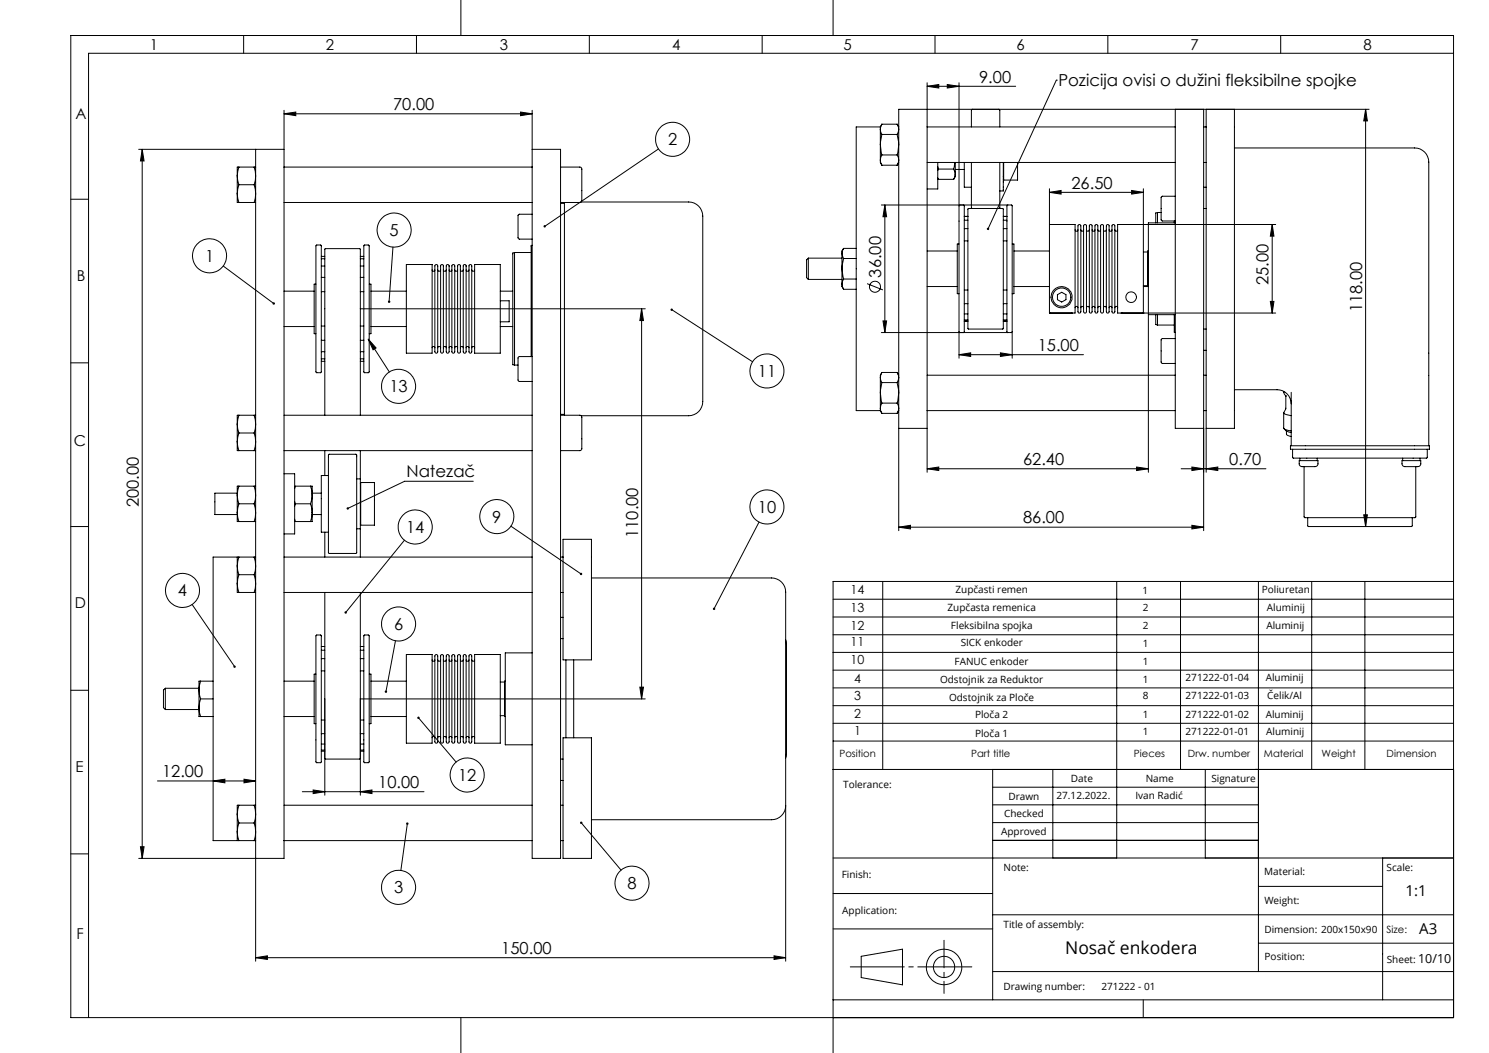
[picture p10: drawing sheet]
<svg xmlns="http://www.w3.org/2000/svg" width="420mm" height="297mm" viewBox="0 0 420 297" stroke-linecap="round" stroke-linejoin="round" font-family="sans-serif">
<g fill="none" stroke="#000" stroke-width=".28">
<path d="M20 10h390v277h-390zM68.7 10v5M117.5 10v5M130 0v10M166.2 10v5M215 10v5M235 0v10M263.7 10v5M312.5 10v5M361.2 10v5M410 15h-385v272M80.1 32.1l3.3-.5v1z"/>
<path d="M80.1 31.1v11M80.1 32.1h70M146.8 31.6l3.3 .5-3.3 .5zM150.1 31.1v11M248.3 36.5l.4 1.4M248.3 36.5v4.3M248.3 35.8v.7M248.3 35.8h-6.8v80h6.8M248.7 37.9l-.4 2.9M248.7 35l-.4 1.5M248.7 35l-.4 .8M248.7 37.9h4.3"/>
<path d="M248.7 35h4.3M253 37.9a9.4 9.4 0 0 1 0 5.8M253 35a2.51 2.51 0 0 1 0 2.9M253 35l.5 .8M253.5 35.8v80M261.5 24.3l3.3-.5v1zM261.5 23.4v12.4M261.5 24.3h25M261.5 35.8v80M261.5 35.8h70M267.2 23.8l3.3 .5-3.3 .5zM270.5 23.4v34.7"/>
<path d="M274.3 30.8l-.3 .2v4.8M281.7 30.8l.3 .2v4.8M298 22.6h.1M298 22.6l-19.3 42M331.5 30.8v5M331.5 35.8v80M339.5 30.8v5M339.5 35.8v80M339.5 35.8h.7M340.2 30.8v5M340.2 35.8v80M348.2 30.8v90h-8"/>
<path d="M385.2 30.8l.5 3.3h-1zM385.2 30.8v117.7M386.2 30.8h-132.7v5M20 56.2h5M40.1 42.1l.5 3.3h-1zM40.1 42.1v200M66.9 49.6l.5 2.5M66.9 49.6v5M66.9 54.6l.5 2.5M66.9 54.6v2.5h.5M67.4 47.1l-.5 2.5M67.4 52.1l-.5 2.5"/>
<path d="M67.4 47.1h-.5v2.5M67.4 47.1h4.3M67.4 57.1h4.3M67.4 52.1h4.3M71.7 47.1a7.5 7.5 0 0 1 0 5M71.7 52.1a7.6 7.6 0 0 1 0 5M71.7 47.1h.4M71.7 57.1h.4M72.1 42.1v5M72.1 47.1v190M80.1 42.1v5M80.1 47.1v190"/>
<path d="M80.1 42.1h-41M80.1 47.1h70M80.1 57.1h70M150.1 42.1h8v5M150.1 42.1v5M150.1 47.1v190M158.1 47.1h5.6l.4 .5v9.2l-.4 .3h-5.6M158.1 57.4h1.1M158.1 47.1v190M159.2 57.1v60M163.9 57h30.3a4.3 4.3 0 0 1 4 5.2v48.5a7.4 7.4 0 0 1-1.1 5.4 4.2 4.2 0 0 1-2.9 1.2h-30.3M185.7 42l-32.1 21.8"/>
<path d="M248.3 45.2l.4 1.4M248.3 40.8l.4 2.9M248.3 40.8v4.4M248.3 45.2v.6l.4 .8M248.6 57.8h36.8l.1 35.8M248.7 43.7l-.4 1.5M248.7 46.6h4.3M248.7 43.7h4.3M249.6 57.8v36M249.6 57.8l.5 3.3h-1zM253 43.7a2.51 2.51 0 0 1 0 2.9M253.5 45.8l-.5 .8"/>
<path d="M261.5 45.8h70M264.5 45.8v7.5h-3M264.5 50.3l.2 .3M264.5 47l.2 .7M264.5 50.2l.2 .4M264.7 50.6h4.3M264.7 47.7l-.2 .4M264.7 47.7h4.3M269 47.7l.5 1.4M269.3 45.8l-.3 1.9M269.5 45.8v3.3M269.5 49.1l-.5 1.5"/>
<path d="M269.5 49.1v.7l-.5 .8M269.5 47.8h2.5M270.5 58.1v35.5M270.8 57.8l-.3 .3M271.7 57.8l.3 .2v35.7l-.3 .1M272 45.8v7h2M273.1 58.9h9.9l-.1 33.9-9.9-.1zM274 45.8v12.8l.3 .2M282 45.8v12.8l-.3 .2M283 45.8v8.1h-1M283 50.5h.1M283.1 45.8v5h3.9v-5"/>
<path d="M284.3 57.8l-.3 .2v35.7l.3 .1M296 54.3l3.3-.6v1zM296 53.2v10.1M296 54.3h26.5M319.2 53.7l3.3 .6-3.3 .4zM322.5 53.2v35.1M326.5 59.9v3M326.5 59.9l-.5 .2v2.8M326.5 59.9h1M331.5 55.3h-3.7l-.3 .4 .1 6.5 3.9 .1M339.5 52.8h.7M339.5 58.8h.7"/>
<path d="M339.5 45.8h.7M348.2 41.7h50.8a4.1 4.1 0 0 1 4 4.9v79.1M63 75l14.2 10.6M89.2 69.2l1.2-.1 .2 .2v35.6l-.2 .2h-1.1l-.2-.2zM90.6 78.2h1M90.6 75h1M90.6 73h1M90.6 72.3h1M101.6 78.2h1M101.6 75h1M101.6 73h1M101.6 72.3h1"/>
<path d="M102.7 69.2l1.2-.1 .2 .3v35.5l-.2 .2h-1.1l-.2-.2zM110.8 69.7l-1.1 15.4M114.6 74.6h7.3v25h-7.3zM121.9 76.1a.39 .39 0 0 0 .4 .4 .39 .39 0 0 0 .4-.4M122.8 74.7l.4-.1 .3 .4v24.1a.43 .43 0 0 1-.4 .5 .43 .43 0 0 1-.4-.5zM123.5 76.1a.41 .41 0 0 0 .4 .4 .41 .41 0 0 0 .4-.4M124.4 74.7l.3-.1 .4 .3v24.2a.42 .42 0 0 1-.4 .5 .42 .42 0 0 1-.4-.5zM125.1 76.1a.41 .41 0 0 0 .4 .4 .41 .41 0 0 0 .4-.4M126 74.7l.4-.1 .3 .4v24.1a.43 .43 0 0 1-.4 .5 .43 .43 0 0 1-.4-.5zM126.7 76.1a.39 .39 0 0 0 .4 .4 .39 .39 0 0 0 .4-.4M127.6 74.7l.4-.1 .3 .4v24.1a.43 .43 0 0 1-.4 .5 .43 .43 0 0 1-.4-.5zM128.3 76.1a.41 .41 0 0 0 .4 .4 .41 .41 0 0 0 .4-.4"/>
<path d="M129.2 74.7l.3-.1 .4 .3v24.2a.42 .42 0 0 1-.4 .5 .42 .42 0 0 1-.4-.5zM129.9 76.1a.41 .41 0 0 0 .4 .4 .41 .41 0 0 0 .4-.4M130.8 74.7l.4-.1 .3 .4v24.1a.43 .43 0 0 1-.4 .5 .43 .43 0 0 1-.4-.5zM131.5 76.1a.41 .41 0 0 0 .4 .4 .41 .41 0 0 0 .4-.4M132.4 74.7l.4-.1 .3 .4v24.1a.42 .42 0 0 1-.4 .5 .42 .42 0 0 1-.4-.5zM133.1 76.1a.41 .41 0 0 0 .4 .4 .41 .41 0 0 0 .4-.4M133.9 74.6h7.2v25h-7.2zM145.1 71.2v31.8M145.1 71.2l-.5 .2v31.5l.5 .1M145.1 71.2h4.7M150.1 60.4h-3.7l-.3 .5a23.5 23.5 0 0 0 .2 6.5h3.8M150.1 69.2h-.3v31.4"/>
<path d="M228 72.8l-.5 .5v5l.5 .5M228 72.8v6M228 78.8h9.5M228 72.8h9.5M237.5 71.5l.4 1.4M237.5 75.8l.4 2.9M237.5 75.8v4.3M237.5 71.5v4.3M237.9 78.7l-.4 1.4M237.9 70.1l-.4 1.4M237.9 72.9l-.4 2.9M237.9 70.1l-.4 .7v.7"/>
<path d="M237.9 78.7h3.6M237.9 70.1h3.6M237.9 72.9h3.6M261.5 70.8h8.5M270.5 68.8h-.5v14h.5M272 67.9h1M272 64.5h1M272 62.1h1M272 61.1h1M272 61h1M283 67.9h1M283 64.5h1"/>
<path d="M283 62.1h1M283 61.1h1M283 61h1M285.5 68.8h.5v14h-.5M286 70.8h10M296 63.3h7.2v25h-7.2M296 63.3v25M303.2 64.8a.41 .41 0 0 0 .5 .4 .41 .41 0 0 0 .4-.4M304.2 63.4h.4l.3 .3v24.1a.41 .41 0 0 1-.4 .5 .41 .41 0 0 1-.4-.5zM304.9 64.8a.39 .39 0 0 0 .4 .4 .39 .39 0 0 0 .3-.4M305.8 63.4h.4l.3 .3v24.1a.41 .41 0 0 1-.4 .5 .41 .41 0 0 1-.5-.5zM306.5 64.8a.41 .41 0 0 0 .4 .4 .41 .41 0 0 0 .4-.4"/>
<path d="M307.4 63.4h.4l.2 .3v24.1a.4 .4 0 0 1-.3 .5 .4 .4 0 0 1-.4-.5zM308 64.8a.41 .41 0 0 0 .5 .4 .41 .41 0 0 0 .4-.4M309 63.4h.4l.3 .3v24.1a.41 .41 0 0 1-.4 .5 .41 .41 0 0 1-.4-.5zM309.7 64.8a.39 .39 0 0 0 .4 .4 .39 .39 0 0 0 .3-.4M310.6 63.4h.4l.3 .3v24.1a.41 .41 0 0 1-.4 .5 .41 .41 0 0 1-.5-.5zM311.3 64.8a.41 .41 0 0 0 .4 .4 .41 .41 0 0 0 .4-.4M312.2 63.4l.3-.1 .3 .3v24.2a.4 .4 0 0 1-.3 .5 .4 .4 0 0 1-.4-.5zM312.8 64.8a.41 .41 0 0 0 .4 .4 .41 .41 0 0 0 .5-.4M313.8 63.4h.4l.3 .3v24.1a.41 .41 0 0 1-.4 .5 .41 .41 0 0 1-.4-.5zM314.5 64.8a.39 .39 0 0 0 .4 .4 .39 .39 0 0 0 .3-.4M322.5 71.1h1.2M323.9 70.8h-.2v10"/>
<path d="M331.2 62.3v.6M331.5 62.9h-7.6v25.9M358.8 63.3l.5 3.3h-1zM358.8 63.3v25M359.8 63.3h-44.6v25h44.6M80.1 82.1h8.5M80.1 92.1h8.5M89.1 80.1h-.5v14h.5M90.6 82.3h1M90.6 92h1M90.6 96h1M90.6 99.2h1"/>
<path d="M101.6 87.1v-16.9h-9.9l-.1 46.9M101.6 87.1v30M101.6 82.3h1M101.6 92h1M101.6 96h1M101.6 99.2h1M101.6 87.1h80.4M103.9 95.6l5.9 9.3M103.9 95.6l2.2 2.5-.9 .6zM104.1 80.1h.5v14h-.5M104.6 82.1h10M104.6 92.1h10"/>
<path d="M121.9 98.1a.39 .39 0 0 1 .4-.4 .39 .39 0 0 1 .4 .4M123.5 98.1a.41 .41 0 0 1 .4-.4 .41 .41 0 0 1 .4 .4M125.1 98.1a.41 .41 0 0 1 .4-.4 .41 .41 0 0 1 .4 .4M126.7 98.1a.39 .39 0 0 1 .4-.4 .39 .39 0 0 1 .4 .4M128.3 98.1a.41 .41 0 0 1 .4-.4 .41 .41 0 0 1 .4 .4M129.9 98.1a.41 .41 0 0 1 .4-.4 .41 .41 0 0 1 .4 .4M131.5 98.1a.41 .41 0 0 1 .4-.4 .41 .41 0 0 1 .4 .4M133.1 98.1a.41 .41 0 0 1 .4-.4 .41 .41 0 0 1 .4 .4M141.1 84.8h2.5v6h-2.5M141.1 82.1h3.5M141.1 92.1h3.5M181 87.1l.5 3.3h-1z"/>
<path d="M181 87.1v110M189.5 87.3l22.8 14.8M237.5 80.1l.4 1.5M237.5 80.1v.7l.4 .8M237.9 81.6h3.6M244.6 80l4.4 1.8M249.1 90.5h1l-.5 3.3zM261.5 80.8h8.5M270.5 93.6v7.4M270.5 93.6l.3 .2M272 81.8h1M272 85.7h1"/>
<path d="M272 88.5h1M272 90.2h1M272 90.6h1M282.2 99.5l3.3 .5-3.3 .5zM283 81.8h1M283 85.7h1M283 88.5h1M283 90.2h1M283 90.6h1M285.5 93.6v7.4M285.5 93.6l-.1 .2h-36.8M286 80.8h10"/>
<path d="M296 88.3h.1M298.3 83.1l1.2-.7 1.2 .7v1.4l-1.2 .7-1.2-.7zM302.3 88.3h.1M303.2 86.8a.41 .41 0 0 1 .5-.4 .41 .41 0 0 1 .4 .4M304.9 86.8a.39 .39 0 0 1 .4-.4 .39 .39 0 0 1 .3 .4M306.5 86.8a.41 .41 0 0 1 .4-.4 .41 .41 0 0 1 .4 .4M308 86.8a.41 .41 0 0 1 .5-.4 .41 .41 0 0 1 .4 .4M309.7 86.8a.39 .39 0 0 1 .4-.4 .39 .39 0 0 1 .3 .4M311.3 86.8a.41 .41 0 0 1 .4-.4 .41 .41 0 0 1 .4 .4M312.8 86.8a.41 .41 0 0 1 .4-.4 .41 .41 0 0 1 .5 .4M314.5 86.8a.39 .39 0 0 1 .4-.4 .39 .39 0 0 1 .3 .4M316.3 88.3h.1"/>
<path d="M322.5 88.3h.1M322.5 80.8h1.4M322.5 80.6h1.2M323.9 88.8v44.4M323.9 88.8h7.6M326 88.8v2.7l.5 .2M326.5 88.8v2.9M326.5 91.7h4.7M331.2 88.8v4.9l.3 .1M331.5 95.5h-3.7l-.3 .5a23.5 23.5 0 0 0 .2 6.4l3.8 .1M339.5 92.8h.7M339.5 98.8h.7"/>
<path d="M358.3 85h1l-.5 3.3zM20 102.3h5M66.9 119.6l.5 2.5M66.9 119.6v5M67.4 117.1l-.5 2.5M67.4 117.1h-.5v2.5M67.4 117.1h4.3M71.7 117.1a7.6 7.6 0 0 1 0 5M71.7 117.1h.4M80.1 117.1h70M90.6 101.2h1M90.6 101.9h1"/>
<path d="M101.6 101.2h1M101.6 101.9h1M145.1 103h1M150.1 100.6h-3.7l-.3 .3 .1 6.5 .3 .2h3.6M158.1 117.1h5.6l.3 .3 .1 7.2a2.99 2.99 0 0 1-.2 2.3l-.2 .2h-5.6M158.1 116.9h1.1M248.3 110.8l.4 2.9M248.3 106.5l.4 1.4M248.3 106.5v4.3M248.3 115.1l.4 1.5M248.3 110.8v4.3M248.3 115.1v.7"/>
<path d="M248.3 115.8l.4 .8M248.7 107.9l-.4 2.9M248.7 105.1l-.4 1.4M248.7 113.7l-.4 1.4M248.7 105.1l-.4 .7v.7M248.7 107.9h4.3M248.7 113.7h4.3M248.7 105.1h4.3M248.7 116.6h4.3M253 107.9a9.4 9.4 0 0 1 0 5.8M253 113.7a2.51 2.51 0 0 1 0 2.9M253 105.1a2.45 2.45 0 0 1 0 2.8"/>
<path d="M253 105.1l.5 .7M253.5 115.8v5M253.5 115.8l-.5 .8M261.5 115.8v5M261.5 105.8h70M261.5 115.8h70M270.5 100l3.3-.5v1zM270.5 100h35.1M331.5 115.8v5h8M339.5 115.8v5M339.5 105.8h.7M339.5 115.8h.7"/>
<path d="M340.2 115.8v5M348.2 109.9h12a4 4 0 0 1 4 4M362.1 110.4l.2 .8 .5 .5M362.1 116.4v4.5l.6 .3 1.5 .4M362.6 111.5l.1 .2M362.7 111.6v3.7l-.6 1.2 .6 .4 1.5 .3M364.2 110.7v15M66.9 139.1h-6.3v6h6.3M66.9 124.6l.5 2.5M66.9 124.6v2.5h.5M66.9 139.6l.5 2.5M66.9 139.6v5"/>
<path d="M67.4 122.1l-.5 2.5M67.4 137.1l-.5 2.5M67.4 137.1h-.5v2.5M67.4 127.1h4.3M67.4 122.1h4.3M67.4 137.1h4.3M71.7 122.1a7.5 7.5 0 0 1 0 5M71.7 127.1h.4M71.7 137.1a7.5 7.5 0 0 1 0 5M71.7 137.1h.4M80.1 133.6h3v17h-3M80.1 127.1h70"/>
<path d="M87.6 137.1l.5 2.5M87.6 137.1h.5v2.5M87.6 137.1h-4.3l-.2 .7M88.1 139.6l-.5 2.5M88.1 139.6v5M88.1 139.1h2.5M91.6 127.1v7M92.6 134.1h-2v16h2M92.7 128.2l7.7-.1 .2 .2v27.6l-.2 .2h-7.6l-.2-.2zM100.6 135.1h1M101.6 135.1v14.1M101.6 127.1v8"/>
<path d="M101.6 136.4h.1M101.7 136.1h3.9v12h-3.9zM133.5 135.7h-19.4l-16 7.7M253.5 120.8v28.9M253.5 120.8h8M261.5 132.2l3.3-.5v1zM261.5 120.8v12.4M261.5 132.2h62.4M320.6 131.7l3.3 .5-3.3 .5zM333.2 132.2h23.9M336.2 131.7l3.3 .5-3.3 .5zM339.5 120.8v28.9"/>
<path d="M340.2 132.2l3.3-.5v1zM340.2 120.8v12.4M362.2 120.9l.9 .8 1.1 .3M362.9 121.6l.1 1.1 1.2 .4M364 125.7h39.2v1h-39.2zM364.6 126.7v2.3l.2 .2h37.6l.2-.2v-2.3M366.5 129.9h5.3v.9a.95 .95 0 0 1-1.3 .8h-3.3a.78 .78 0 0 1-.7-.8zM366.6 129.2v.7M367.8 131.6v14.2l.2 .2h31.2l.1-14.4M371.5 129.2v.7M395.5 129.9h5.3v.9a.95 .95 0 0 1-1.3 .8h-3.3a.78 .78 0 0 1-.7-.8zM395.6 129.2v.7"/>
<path d="M400.5 129.2v.7M20 148.5h5M66.8 157.1h-6.7v80h6.7M66.9 159.6l.5 2.5M66.9 159.6v5M66.9 144.6l.5 2.5M66.9 144.6v2.5h.5M67.4 157.1l-.5 2.5M67.4 157.1h-.5v2.5M67.4 142.1l-.5 2.5M67.4 157.1h4.3M67.4 142.1h4.3"/>
<path d="M67.4 147.1h4.3M71.7 157.1a7.5 7.5 0 0 1 0 5M71.7 157.1h.4M71.7 142.1a7.6 7.6 0 0 1 0 5M71.7 147.1h.4M80.1 157.1h70M83.1 146.5l.2 .6h4.3M83.1 141.5l.2 .6M83.3 142.1h4.3M83.3 142.1l-.2 .7M87.6 142.1l.5 2.5M88.1 144.6l-.5 2.5"/>
<path d="M88.1 144.6v2.5h-.5M88.1 145.1h2.5M91.6 150.1v7M100.6 149.2h1M101.6 149.2v7.9M101.6 147.8h.1M114.1 152.4l-16.6 20.4M144.1 148.4l19.8 13.5M158.1 157.1h.7M158.8 152.1h8v34h-8zM214.1 147.2l-12.7 24.5M253.5 148.7l3.3-.5v1z"/>
<path d="M253.5 148.7h86M336.2 148.2l3.3 .5-3.3 .5zM368.9 146v2.4l.1 .1h29.1l.3-.2v-2.3M384.7 145.2h1l-.5 3.3zM54.2 170.5l12 17.5M66.9 164.6l.5 2.5M66.9 164.6v2.5h.5M67.4 162.1l-.5 2.5M67.4 167.1h4.3M67.4 162.1h4.3M71.7 162.1a7.6 7.6 0 0 1 0 5M71.7 167.1h.4"/>
<path d="M80.1 167.1h70M89.2 179.2l1.2-.1 .2 .2v35.6l-.2 .2h-1.1l-.2-.2zM91.6 167.1v57.2M101.6 167.1v57.2M102.7 179.2l1.2-.1 .2 .2v35.6l-.2 .2h-1.1l-.2-.2zM158.1 174.1h.7M158.1 167.1h.7M166.8 163h50.8a4.1 4.1 0 0 1 4 4.9v59.3M235 179h175M235 174h175M235 169h175M249 164v53"/>
<path d="M315 164v78M333 164v53M355 164v110M370 164v53M385 164v53M410 164h-175v133M20 194.7h5M46.6 194.1v6M46.6 194.1l-.5 .5v5l.5 .5M46.6 194.1h9.5M56.1 194.6l.5 2.5M56.1 194.6v5"/>
<path d="M56.1 199.6l.5 2.5M56.1 199.6v2.5h.5M56.6 192.1l-.5 2.5M56.6 197.1l-.5 2.5M56.6 192.1h-.5v2.5M56.6 197.1h3.5M56.6 192.1h3.5M80.1 192.1h8.5M89.1 190.1h-.5v14h.5M90.6 189.2h1M90.6 185.8h1M90.6 183.4h1"/>
<path d="M90.6 182.3h1M91.6 197.1l.2 17 9.8-.1v-16.9h80.4M101.6 189.2h1M101.6 185.8h1M101.6 183.4h1M101.6 182.3h1M104.1 190.1h.5v14h-.5M104.6 192.1h10M111.5 180.7l-2.6 14.4M114.6 184.6h7.3v25h-7.3zM121.9 186.1a.39 .39 0 0 0 .4 .4 .39 .39 0 0 0 .4-.4M122.8 184.7l.4-.1 .3 .4v24.1a.41 .41 0 0 1-.4 .5 .41 .41 0 0 1-.4-.5z"/>
<path d="M123.5 186.1a.41 .41 0 0 0 .4 .4 .41 .41 0 0 0 .4-.4M124.4 184.7l.3-.1 .4 .3v24.2a.4 .4 0 0 1-.4 .5 .4 .4 0 0 1-.4-.5zM125.1 186.1a.41 .41 0 0 0 .4 .4 .41 .41 0 0 0 .4-.4M126 184.7l.4-.1 .3 .4v24.1a.41 .41 0 0 1-.4 .5 .41 .41 0 0 1-.4-.5zM126.7 186.1a.39 .39 0 0 0 .4 .4 .39 .39 0 0 0 .4-.4M127.7 184.6h.3l.3 .4v24.1a.41 .41 0 0 1-.4 .5 .41 .41 0 0 1-.4-.5v-24.1zM128.3 186.1a.41 .41 0 0 0 .4 .4 .41 .41 0 0 0 .4-.4M129.2 184.7l.3-.1 .4 .3v24.2a.4 .4 0 0 1-.4 .5 .4 .4 0 0 1-.4-.5zM129.9 186.1a.41 .41 0 0 0 .4 .4 .41 .41 0 0 0 .4-.4M130.8 184.7l.4-.1 .3 .4v24.1a.41 .41 0 0 1-.4 .5 .41 .41 0 0 1-.4-.5zM131.5 186.1a.41 .41 0 0 0 .4 .4 .41 .41 0 0 0 .4-.4M132.3 184.9a.41 .41 0 0 1 .5-.3 .41 .41 0 0 1 .3 .5v24a.4 .4 0 0 1-.4 .5 .4 .4 0 0 1-.4-.5z"/>
<path d="M133.1 186.1a.41 .41 0 0 0 .4 .4 .41 .41 0 0 0 .4-.4M133.9 184.6h7.2v25h-7.2zM141.1 192.4h1.2M142.5 192.1h-.2v10h.2M150.1 184.1h-7.6v26h7.6M158.1 180.1h.7M159.6 186.1v22M161.8 186.1v22M180.5 193.8h1l-.5 3.3zM221.6 180.4l.2 1.3v30.8l-.2 1.3M235 199h175M235 184h175"/>
<path d="M235 194h175M235 189h175M46.6 200.1h9.5M56.6 202.1h3.5M68.8 219.8l3.3 .5-3.3 .5zM80.1 202.1h8.5M90.6 203.1h1M90.6 206.9h1M90.6 209.9h1M90.6 211.6h1M90.6 211.9h1M101.6 203.1h1"/>
<path d="M101.6 206.9h1M101.6 209.9h1M101.6 211.6h1M101.6 211.9h1M104.6 202.1h10M118 202.5l10.7 12.4M121.9 208.1a.39 .39 0 0 1 .4-.4 .39 .39 0 0 1 .4 .4M123.5 208.1a.41 .41 0 0 1 .4-.4 .41 .41 0 0 1 .4 .4M125.1 208.1a.41 .41 0 0 1 .4-.4 .41 .41 0 0 1 .4 .4M126.7 208.1a.39 .39 0 0 1 .4-.4 .39 .39 0 0 1 .4 .4M128.3 208.1a.41 .41 0 0 1 .4-.4 .41 .41 0 0 1 .4 .4M129.9 208.1a.41 .41 0 0 1 .4-.4 .41 .41 0 0 1 .4 .4"/>
<path d="M131.5 208.1a.41 .41 0 0 1 .4-.4 .41 .41 0 0 1 .4 .4M133.1 208.1a.41 .41 0 0 1 .4-.4 .41 .41 0 0 1 .4 .4M141.1 201.9h1.2M158.1 214.1h.7M158.8 208.1h8v34h-8zM235 204h175M235 217h175M235 209h175M280 217v65M297 217v25M340 217v25M39.6 238.8h1l-.5 3.3z"/>
<path d="M44.4 220.3h27.7M60.1 220.3l3.3-.5v1zM66.9 229.6l.5 2.5M66.9 229.6v5M66.9 234.6l.5 2.5M66.9 234.6v2.5h.5M67.4 232.1l-.5 2.5M67.4 227.1l-.5 2.5M67.4 227.1h-.5v2.5M67.4 227.1h4.3M67.4 237.1h4.3M67.4 232.1h4.3"/>
<path d="M71.7 232.1a7.5 7.5 0 0 1 0 5M71.7 227.1a7.6 7.6 0 0 1 0 5M71.7 227.1h.4M71.7 237.1h.4M72.1 237.1v34M80.1 237.1v5h-41M80.1 227.1h70M80.1 237.1h70M85.3 223.3h34.3M88.3 222.8l3.3 .5-3.3 .5zM101.6 223.3l3.3-.5v1zM114.9 232.3l-1.8 13.2"/>
<path d="M150.1 237.1v5h8v-5M158.1 220.1h.7M158.1 227.1h.7M158.1 237.1h.7M163.9 232.1l11.3 13.3M221.6 227.2a4 4 0 0 1-4 4h-50.8M221.6 227.2v43.9M280 222h75M280 237h75M280 227h75M280 232h75M20 240.8h5"/>
<path d="M235 242h175M235 252h45M280 258h130M355 250h35M390 242v40M72.1 270.1l3.3-.5v1zM72.1 270.1h149.5M218.3 269.6l3.3 .5-3.3 .5zM235 262h45M242.9 269.7l11.7-2v10.1l-11.7-2.1zM280 274h130M355 266h55"/>
<path d="M130 287v10M235 282h175M322.5 282v5"/>
<circle cx="189.7" cy="39.3" r="4.8"/>
<circle cx="59.1" cy="72.2" r="4.8"/>
<circle cx="111.2" cy="64.9" r="4.8"/>
<circle cx="246.8" cy="80.9" r="1.56"/>
<circle cx="299.4" cy="83.8" r="2.99"/>
<circle cx="299.4" cy="83.8" r="2.6"/>
<circle cx="319.1" cy="83.8" r="1.51"/>
<circle cx="112.4" cy="109" r="4.8"/>
<circle cx="216.3" cy="104.6" r="4.8"/>
<circle cx="117.1" cy="148.6" r="4.8"/>
<circle cx="140.1" cy="145.7" r="4.8"/>
<circle cx="216.3" cy="143" r="4.8"/>
<circle cx="51.5" cy="166.5" r="4.8"/>
<circle cx="112.4" cy="176" r="4.8"/>
<circle cx="131.8" cy="218.6" r="4.8"/>
<circle cx="112.4" cy="250.3" r="4.8"/>
<circle cx="178.3" cy="249.1" r="4.8"/>
<circle cx="266.3" cy="272.7" r="5"/>
<circle cx="266.3" cy="272.7" r="3"/>
</g>
<path d="M275.2 272.7h-36.5" fill="none" stroke="#000" stroke-width=".28" stroke-dasharray="15.2 1.3 1.3 1.3" stroke-dashoffset="-1.1"/>
<path d="M266.3 265.2v15" fill="none" stroke="#000" stroke-width=".28" stroke-dasharray="15.2 1.3 1.3 1.3" stroke-dashoffset="7.5"/>
<g fill="#000">
<path d="M267.2 23.8l3.3 .5-3.3 .5zM261.5 24.3l3.3-.5v1zM320.6 131.7l3.3 .5-3.3 .5zM261.5 132.2l3.3-.5v1zM336.2 148.2l3.3 .5-3.3 .5zM253.5 148.7l3.3-.5v1zM218.3 269.6l3.3 .5-3.3 .5zM72.1 270.1l3.3-.5v1z"/>
<path d="M249.6 57.8l.5 3.3h-1zM249.1 90.5h1l-.5 3.3z"/>
<path d="M296 54.3l3.3-.6v1zM319.2 53.7l3.3 .6-3.3 .4z"/>
<path d="M278.4 64.3l.2 .6 .1-.3-.1 .3a.34 .34 0 0 0 .4-.2 .34 .34 0 0 0-.1-.4 .34 .34 0 0 0-.5 0zM201.2 171.4l-.1 .4 .2 .2 .1-.3-.1 .3a.35 .35 0 0 0 .5-.3 .35 .35 0 0 0-.6-.3zM189.2 87.1l.3 .2-.3-.1a.34 .34 0 0 0 .3 .4 .34 .34 0 0 0 .3-.5 .34 .34 0 0 0-.6 0zM77 85.4v.5l.5-.1-.3-.2 .3 .2-.1-.5zM153.4 63.6v.4l.2-.2-.2 .2a.34 .34 0 0 0 .4 .1 .34 .34 0 0 0 .1-.5 .34 .34 0 0 0-.5 0zM117.8 202.2a.34 .34 0 0 0 .2 .5 .34 .34 0 0 0 .4-.4 .34 .34 0 0 0-.5-.2l.1 .4zM103.9 95.6l2.2 2.5-.9 .6zM65.9 187.8v.4l.5 .1-.2-.3 .2 .3-.1-.6zM163.7 231.9a.34 .34 0 0 0 .2 .5 .34 .34 0 0 0 .4-.4 .34 .34 0 0 0-.6-.2l.2 .3zM114.6 232.1a.33 .33 0 0 0 .1 .5 .33 .33 0 0 0 .5-.2 .33 .33 0 0 0-.3-.4v.3v-.3zM109.5 84.9l-.1 .3 .3 .2v-.3v.3a.34 .34 0 0 0 .4-.4 .34 .34 0 0 0-.6-.1zM108.6 194.9l-.1 .3 .3 .2 .1-.3-.1 .3a.35 .35 0 0 0 .4-.4 .35 .35 0 0 0-.6-.1zM163.7 161.6v.5l.3 .1 .2-.1-.3-.2 .3 .2v-.4zM97.3 172.5l-.1 .5 .3-.2-.2 .2a.33 .33 0 0 0 .4-.1 .33 .33 0 0 0 0-.4 .33 .33 0 0 0-.4 0zM97.9 143.2l-.1 .3 .3-.1-.3 .1a.34 .34 0 0 0 .5 .2 .34 .34 0 0 0 .1-.5 .34 .34 0 0 0-.5 0z"/>
<path d="M358.3 85h1l-.5 3.3zM358.8 63.3l.5 3.3h-1zM384.7 145.2h1l-.5 3.3zM385.2 30.8l.5 3.3h-1zM39.6 238.8h1l-.5 3.3zM40.1 42.1l.5 3.3h-1zM180.5 193.8h1l-.5 3.3zM181 87.1l.5 3.3h-1z"/>
<path d="M270.5 100l3.3-.5v1zM282.2 99.5l3.3 .5-3.3 .5zM336.2 131.7l3.3 .5-3.3 .5zM340.2 132.2l3.3-.5v1zM80.1 32.1l3.3-.5v1zM146.8 31.6l3.3 .5-3.3 .5zM88.3 222.8l3.3 .5-3.3 .5zM101.6 223.3l3.3-.5v1zM60.1 220.3l3.3-.5v1zM68.8 219.8l3.3 .5-3.3 .5z"/>
</g>
<text font-size="4.9" x="300.4" y="269">Nosač enkodera</text>
<g font-size="4.7">
<text x="276.2" y="23.3">9.00</text>
<text x="298.5" y="24.3">Pozicija ovisi o dužini fleksibilne spojke</text>
<text x="110.9" y="31.1">70.00</text>
<text x="188.4" y="41">2</text>
<text x="302.2" y="53.2">26.50</text>
<text x="109.9" y="66.6">5</text>
<text x="57.8" y="73.8">1</text>
<text x="248.5" y="78.3" transform="rotate(-90 248.5 78.3)">36.00</text>
<text x="357.8" y="80.5" transform="rotate(-90 357.8 80.5)">25.00</text>
<text x="384.2" y="88.1" transform="rotate(-90 384.2 88.1)">118.00</text>
<text x="292.7" y="99">15.00</text>
<text x="213.8" y="106.3">11</text>
<text x="109.9" y="110.6">13</text>
<text x="288.6" y="131.2">62.40</text>
<text x="346.7" y="131.2">0.70</text>
<text x="114.6" y="134.6">Natezač</text>
<text x="39.1" y="143.1" transform="rotate(-90 39.1 143.1)">200.00</text>
<text x="138.9" y="147.4">9</text>
<text x="213.8" y="144.7">10</text>
<text x="288.6" y="147.7">86.00</text>
<text x="114.6" y="150.3">14</text>
<text x="180" y="151.7" transform="rotate(-90 180 151.7)">110.00</text>
<text x="50.2" y="168.2">4</text>
<text x="111.1" y="177.7">6</text>
<text x="45.7" y="219.3">12.00</text>
<text x="129.2" y="220.3">12</text>
<text x="106.7" y="222.3">10.00</text>
<text x="111.1" y="252">3</text>
<text x="177" y="250.8">8</text>
<text x="141.4" y="269.1">150.00</text>
</g>
<g font-size="4.2">
<text x="42.3" y="14.1">1</text>
<text x="92" y="14.1">2</text>
<text x="141" y="14.2">3</text>
<text x="189.6" y="14.2">4</text>
<text x="238" y="14.2">5</text>
<text x="286.7" y="14.2">6</text>
<text x="335.8" y="14.2">7</text>
<text x="384.6" y="14.2">8</text>
<text x="21.3" y="33.4">A</text>
<text x="21.7" y="79.3">B</text>
<text x="20.9" y="125.8">C</text>
<text x="21.1" y="171.4">D</text>
<text x="21.3" y="217.6">E</text>
<text x="396.5" y="252.7">1:1</text>
<text x="400.3" y="263.3">A3</text>
<text x="21.6" y="265">F</text>
</g>
<g font-size="3.5">
<text x="239.9" y="167.6">14</text>
<text x="239.9" y="172.7">13</text>
<text x="239.9" y="177.8">12</text>
<text x="239.9" y="182.3">11</text>
<text x="239.9" y="187.4">10</text>
<text x="240.9" y="192.5">4</text>
<text x="240.9" y="197.5">3</text>
<text x="240.9" y="202.5">2</text>
<text x="240.9" y="207.2">1</text>
<text x="400" y="271.6">10/10</text>
</g>
<g font-size="2.8">
<text x="269.5" y="167.2">Zupčasti remen</text>
<text x="322.3" y="167.4">1</text>
<text x="355.9" y="167.2">Poliuretan</text>
<text x="267.3" y="172.3">Zupčasta remenica</text>
<text x="322.4" y="172.2">2</text>
<text x="357.3" y="172.2">Aluminij</text>
<text x="268.2" y="177.3">Fleksibilna spojka</text>
<text x="322.4" y="177.3">2</text>
<text x="357.2" y="177.3">Aluminij</text>
<text x="271" y="182.3">SICK enkoder</text>
<text x="322.4" y="182.4">1</text>
<text x="269.3" y="187.5">FANUC enkoder</text>
<text x="322.4" y="187.5">1</text>
<text x="265.2" y="192.7">Odstojnik za Reduktor</text>
<text x="267.7" y="197.7">Odstojnik za Ploče</text>
<text x="322.4" y="197.3">8</text>
<text x="322.4" y="192.7">1</text>
<text x="334.4" y="197.3">271222-01-03</text>
<text x="334.4" y="192.2">271222-01-04</text>
<text x="357" y="192.2">Aluminij</text>
<text x="357.5" y="197.3">Čelik/Al</text>
<text x="275" y="202.6">Ploča 2</text>
<text x="322.4" y="202.6">1</text>
<text x="334.4" y="202.6">271222-01-02</text>
<text x="357" y="202.6">Aluminij</text>
<text x="275" y="208">Ploča 1</text>
<text x="322.4" y="207.3">1</text>
<text x="334.4" y="207.3">271222-01-01</text>
<text x="357.2" y="207.3">Aluminij</text>
<text x="236.8" y="213.5">Position</text>
<text x="273.9" y="213.5">Part title</text>
<text x="319.8" y="213.5">Pieces</text>
<text x="335.1" y="213.5">Drw. number</text>
<text x="356.5" y="213.5">Material</text>
<text x="372.7" y="213.5">Weight</text>
<text x="391.1" y="213.5">Dimension</text>
<text x="302.1" y="220.6">Date</text>
<text x="323.2" y="220.6">Name</text>
<text x="341.7" y="220.6">Signature</text>
<text x="237.8" y="222.3">Tolerance:</text>
<text x="284.5" y="225.7">Drawn</text>
<text x="298" y="225.3">27.12.2022.</text>
<text x="320.3" y="225.3">Ivan Radić</text>
<text x="283.2" y="230.4">Checked</text>
<text x="282.4" y="235.5">Approved</text>
<text x="283.1" y="245.8">Note:</text>
<text x="391.1" y="245.5">Scale:</text>
<text x="237.4" y="247.6">Finish:</text>
<text x="356.6" y="246.9">Material:</text>
<text x="237.6" y="257.7">Application:</text>
<text x="356.6" y="255">Weight:</text>
<text x="283" y="261.8">Title of assembly:</text>
<text x="356.6" y="263.3">Dimension: 200x150x90</text>
<text x="391.1" y="263">Size:</text>
<text x="356.7" y="270.9">Position:</text>
<text x="391.2" y="271.5">Sheet:</text>
<text x="283.1" y="279.2">Drawing number:</text>
<text x="310.7" y="279.2">271222 - 01</text>
</g>
</svg>
